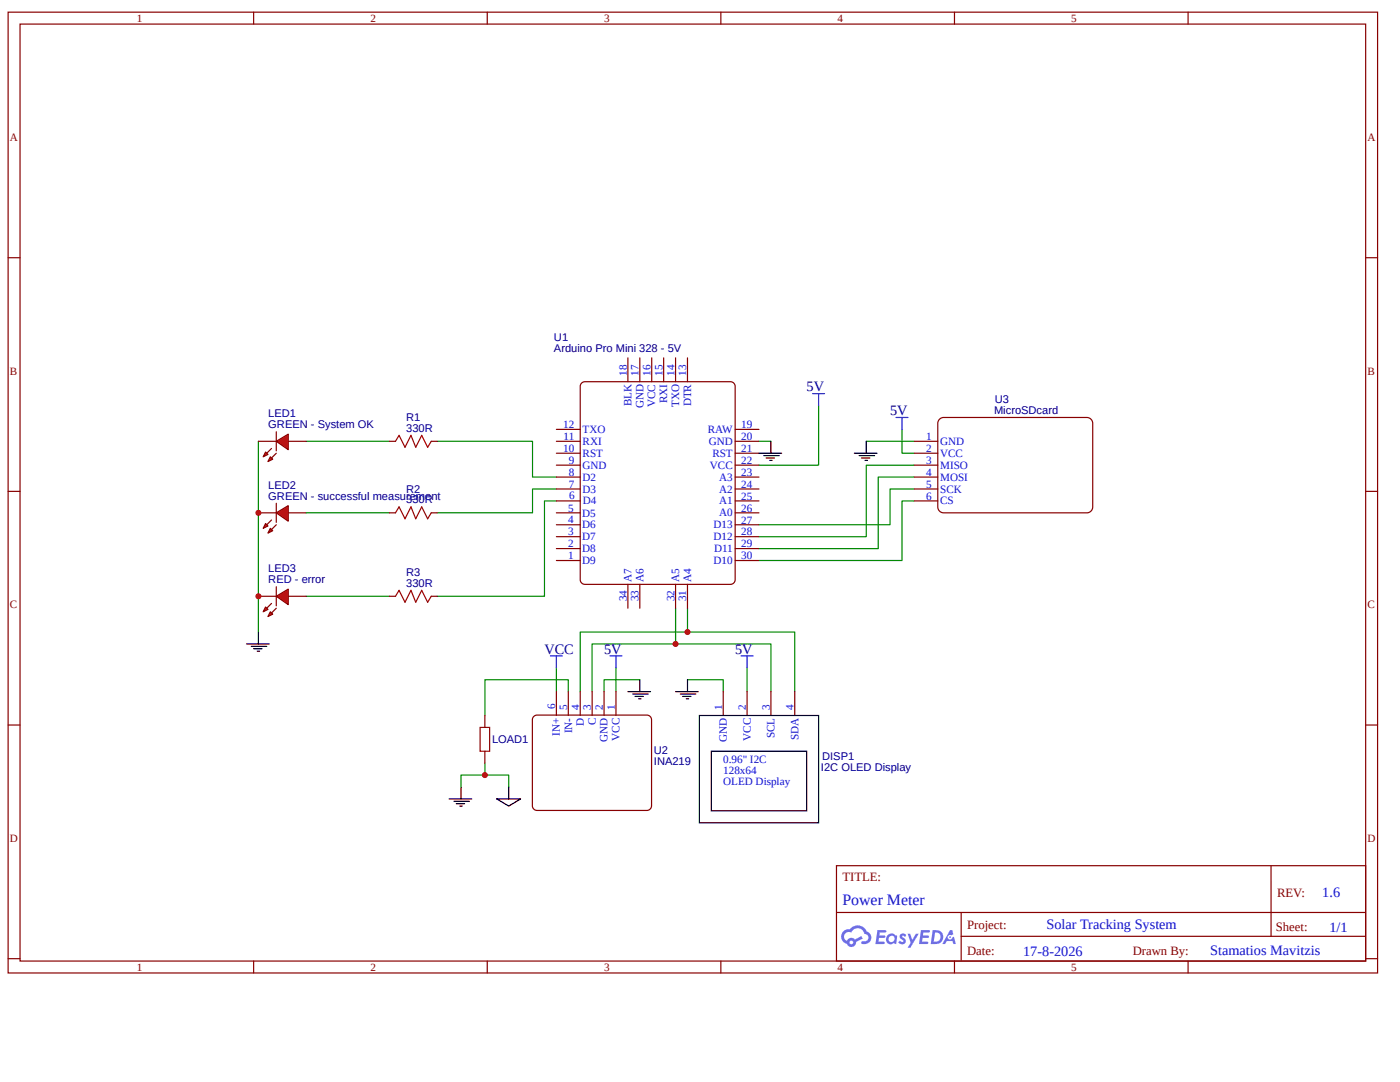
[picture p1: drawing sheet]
<svg xmlns="http://www.w3.org/2000/svg" width="279mm" height="216mm" viewBox="0 0 279 216" stroke-linecap="round" stroke-linejoin="round" font-family="sans-serif">
<g fill="none" stroke="#080" stroke-width=".24">
<path d="M87.3 88.1h19v7.1h4.7M111 100h-2.3v19h-21.4M111 97.6h-4.7v4.7h-19M151.5 88.1h2.4M163.4 80.9v11.9h-11.9M182.4 100h-2.4v11.8h-28.5M182.4 97.6h-4.8v7.1h-26.1M182.4 95.2h-7.1v14.3h-23.8M182.4 92.8h-9.5v14.3h-21.4M134.8 128.5h19.1v9.5M134.8 121.4v7.1h-16.6v9.5M137.2 126.1h21.4v11.9"/>
<path d="M137.2 121.4v4.7h-21.4v11.9"/>
</g>
<path d="M116.1 76.4l.6-.2h29.1a.95 .95 0 0 1 .9 .9v38.6a.95 .95 0 0 1-.9 .9h-29.1a.95 .95 0 0 1-.9-.9v-38.6z" fill="#fff"/>
<path d="M116.1 76.4l.6-.2h29.1a.95 .95 0 0 1 .9 .9v38.6a.95 .95 0 0 1-.9 .9h-29.1a.95 .95 0 0 1-.9-.9v-38.6z" fill="none" stroke="#800000" stroke-width=".24"/>
<g fill="none" stroke="#800" stroke-width=".24">
<path d="M125.3 71.4v4.8M127.7 71.4v4.8M130.1 71.4v4.8M132.4 71.4v4.8M134.8 71.4v4.8M137.2 71.4v4.8M77.7 88.1h1.2M86.1 88.1h1.2M111 100h4.8M111 97.6h4.8M111 95.2h4.8M111 92.8h4.8"/>
<path d="M111 90.4h4.8M111 88.1h4.8M111 85.7h4.8M146.7 100h4.8M146.7 97.6h4.8M146.7 95.2h4.8M146.7 92.8h4.8M146.7 90.4h4.8M146.7 88.1h4.8M146.7 85.7h4.8M77.7 102.3h1.2M77.7 119h1.2"/>
<path d="M86.1 102.3h1.2M86.1 119h1.2M111 111.8h4.8M111 109.5h4.8M111 107.1h4.8M111 104.7h4.8M111 102.3h4.8M125.3 116.6v4.8M127.7 116.6v4.8M134.8 116.6v4.8M137.2 116.6v4.8M146.7 111.8h4.8"/>
<path d="M146.7 109.5h4.8M146.7 107.1h4.8M146.7 104.7h4.8M146.7 102.3h4.8"/>
</g>
<path d="M51.6 88.1v38M61.1 88.1h16.6M61.1 119h16.6M61.1 102.3h16.6M149.1 133.3v4.7M96.8 152.3v2.4" fill="none" stroke="#080" stroke-width=".24"/>
<path d="M78.9 88.1l.7-1.2 1.2 2.3 1.2-2.3 1 2.3 1.2-2.3 1.1 2.3 .8-1.1M78.9 119l.7-1.2 1.2 2.4 1.2-2.4 1 2.4 1.2-2.4 1.1 2.4 .8-1.2M78.9 102.3l.7-1.2 1.2 2.4 1.2-2.4 1 2.4 1.2-2.4 1.1 2.4 .8-1.2" fill="none" stroke="#a00000" stroke-width=".24"/>
<path d="M49.2 128.5h4.5M50.1 129h3.1M50.6 129.4h1.7M51.3 129.9h.5M51.6 126.1v2.4" fill="none" stroke="#000" stroke-width=".24"/>
<path d="M55.1 119l2.4-1.4v3z" fill="#f00"/>
<path d="M55.1 119l2.4-1.4v3zM55.1 117.1v3.8M54.2 120.4l-1 1M55.1 121.4l-.9 .9" fill="none" stroke="#800" stroke-width=".24"/>
<path d="M53.9 122.1l.5 .4-.9 .5z" fill="#f00"/>
<path d="M53.9 122.1l.5 .4-.9 .5z" fill="none" stroke="#800" stroke-width=".24"/>
<path d="M53 121.1l.5 .5-1 .5z" fill="#f00"/>
<path d="M51.6 119h3.5M57.5 119h3.6M53 121.1l.5 .5-1 .5z" fill="none" stroke="#800" stroke-width=".24"/>
<path d="M55.1 102.3l2.4-1.4v3.1z" fill="#f00"/>
<path d="M54.2 103.8l-1 .9M55.1 102.3l2.4-1.4v3.1zM55.1 100.4v3.8M55.1 104.7l-.9 1" fill="none" stroke="#800" stroke-width=".24"/>
<path d="M53.9 105.4l.5 .5-.9 .5z" fill="#f00"/>
<path d="M53.9 105.4l.5 .5-.9 .5z" fill="none" stroke="#800" stroke-width=".24"/>
<path d="M53 104.5l.5 .4-1 .5z" fill="#f00"/>
<path d="M51.6 102.3h3.5M53 104.5l.5 .4-1 .5zM57.5 102.3h3.6" fill="none" stroke="#800" stroke-width=".24"/>
<path d="M55.1 88.1l2.4-1.5v3.1z" fill="#f00"/>
<path d="M54.2 89.5l-1 .9M55.1 88.1l2.4-1.5v3.1zM55.1 86.2v3.8M55.1 90.4l-.9 1" fill="none" stroke="#800" stroke-width=".24"/>
<path d="M53.9 91.2l.5 .4-.9 .5z" fill="#f00"/>
<path d="M53.9 91.2l.5 .4-.9 .5z" fill="none" stroke="#800" stroke-width=".24"/>
<path d="M53 90.2l.5 .5-1 .5z" fill="#f00"/>
<g fill="none" stroke="#800" stroke-width=".24">
<path d="M1.6 2.4h273.3v191.7h-273.3zM4 4.8h268.5v187h-268.5zM50.6 2.4v2.4M97.2 2.4v2.4M143.9 2.4v2.4M190.5 2.4v2.4M237.1 2.4v2.4M1.6 51.4h2.4M272.5 51.4h2.4M1.6 98h2.4M51.6 88.1h3.5M53 90.2l.5 .5-1 .5z"/>
<path d="M57.5 88.1h3.6M272.5 98h2.4M1.6 144.7h2.4M272.5 144.7h2.4M166.9 172.7h105.6v19.1h-105.6zM253.7 172.8v14M1.6 191.3h2.4M50.6 191.8v2.3M97.2 191.8v2.3M143.9 191.8v2.3M167 182.1h105.5M190.5 191.8v2.3"/>
<path d="M191.8 186.8h80.7M191.8 182.1v9.5M237.1 191.8v2.3M272.5 191.3h2.4"/>
</g>
<g fill="#58f">
<path d="M179.7 186.4l.5-.1h.4l.3 .3-.3 .4a.31 .31 0 0 0-.2-.3 .31 .31 0 0 0-.4 .1l.1 .1a.8 .8 0 0 1 .6 .6 .8 .8 0 0 1-.2 .8l-.7 .1-.5-.4 .3-.3 .5 .3 .2-.3a1.11 1.11 0 0 1-.7-1.2z"/>
<path d="M181.1 186.3h.5l.5 1.2 .7-1.2h.6l-1.7 2.8h-.6l.6-1z"/>
<path d="M175.1 185.6l1.7 .1 .1 .1-.2 .3h-1.1l-.1 .6h1l.2 .2-.2 .3h-1.1l-.1 .7h1l.2 .1v.3l-1.8 .1z"/>
<path d="M183.8 185.6l1.7 .1 .1 .1-.2 .3h-1.1l-.1 .6h1l.2 .2-.2 .3-1.1-.1-.1 .8h1l.2 .1v.3l-1.8 .1z"/>
<path d="M189.6 185.6h.4l.3 .8-.4 .2a.46 .46 0 0 0-.7 .2 .46 .46 0 0 0 .3 .7 .46 .46 0 0 0 .6-.4l.3-.2 .4 1.5h-.6l-.1-.6h-1.2l-.3 .6h-.6z"/>
<path d="M186.1 185.6l-.4 2.8h.9a1.42 1.42 0 0 0 1.7-1.4 1.42 1.42 0 0 0-1.7-1.4zM186.6 186.1a.96 .96 0 0 1 1.1 1.1 .96 .96 0 0 1-1.3 .7z"/>
<path d="M177.2 186.5a1.04 1.04 0 0 0-.2 1.5 1.04 1.04 0 0 0 1.4 .2l.5 .2 .2-1.6-.4-.2a.94 .94 0 0 0-1.5-.1zM177.3 187.4a.62 .62 0 0 1 1.2 0 .62 .62 0 0 1-1.2 0z"/>
<path d="M168.3 185.8a1.48 1.48 0 0 0 .7 2.5 .95 .95 0 0 0 1.1 .7 .95 .95 0 0 0 .7-1l1.4-.7-.3-.5-1.3 .6a.96 .96 0 0 0-1.6 .3 .93 .93 0 0 1-.4-1.3 .93 .93 0 0 1 1.3-.3 1.4 1.4 0 0 1 1.4-.9 1.4 1.4 0 0 1 1.3 1.2 .77 .77 0 0 1 .7 .9 .77 .77 0 0 1-1.2 .5l-.2 .1v.3a1.31 1.31 0 0 0 1.8-.6 1.31 1.31 0 0 0-.7-1.7 2.06 2.06 0 0 0-3.5-.5l-.7 .1zM169.5 188.1a.4 .4 0 0 1 .8 0 .4 .4 0 0 1-.8 0z"/>
<circle cx="189.6" cy="187" r=".18"/>
</g>
<g fill="none" stroke="#000" stroke-width=".24">
<path d="M151.5 90.4h4.5M152.4 90.9h3.1M152.9 91.4h1.7M153.6 91.9h.5M153.9 88.1v2.3M170.5 90.4h4.5M171.5 90.9h3M171.9 91.4h1.7M172.6 91.9h.5M172.9 88.1v2.3M125.3 138h4.5M126.3 138.5h3.1"/>
<path d="M126.7 139h1.7M127.4 139.4h.5M127.7 135.6v2.4M134.8 138h4.5M135.8 138.5h3.1M136.3 139h1.6M137 139.4h.4M137.2 135.6v2.4M89.6 159.4h4.5M90.6 159.9h3.1M92 157v2.4M99.1 159.4h4.8l-2.4 1.4z"/>
<path d="M101.5 157v2.4M91.1 160.4h1.6M91.8 160.8h.4"/>
</g>
<path d="M162.2 78.5h2.4M163.4 78.5v2.4M178.8 83.3h2.4M180 83.3v2.4M109.8 130.9h2.4M111 130.9v2.4M121.7 130.9h2.4M122.9 130.9v2.4M147.9 130.9h2.4M149.1 130.9v2.4" fill="none" stroke="#00f" stroke-width=".24"/>
<path d="M172.9 88.1h9.5M180 85.7v4.7h2.4M111 133.3v4.7M113.4 138v-2.4h-16.6v7.2M122.9 133.3v4.7M127.7 135.6h-7.1v2.4M137.2 135.6h7.1v2.4M92 157v-2.3h9.5v2.3" fill="none" stroke="#080" stroke-width=".24"/>
<path d="M95.8 145.1h1.9v4.8h-1.9z" fill="none" stroke="#a00000" stroke-width=".24"/>
<path d="M96.8 142.8v2.3M96.8 149.9v2.4" fill="none" stroke="#800" stroke-width=".24"/>
<path d="M106.5 143l.7-.3h21.9a.95 .95 0 0 1 .9 .9v17.2a.95 .95 0 0 1-.9 .9h-21.9a.95 .95 0 0 1-1-.9v-17.2z" fill="#fff"/>
<path d="M106.5 143l.7-.3h21.9a.95 .95 0 0 1 .9 .9v17.2a.95 .95 0 0 1-.9 .9h-21.9a.95 .95 0 0 1-1-.9v-17.2z" fill="none" stroke="#800000" stroke-width=".24"/>
<g fill="none" stroke="#800" stroke-width=".24">
<path d="M182.4 88.1h4.8M182.4 90.4h4.8M182.4 92.8h4.8M182.4 95.2h4.8M182.4 97.6h4.8M182.4 100h4.8M187.5 83.6l.8-.3h28.6a1.19 1.19 0 0 1 1.2 1.2v16.6a1.19 1.19 0 0 1-1.2 1.2h-28.6a1.19 1.19 0 0 1-1.1-1.2v-16.6zM111 138v4.8M113.4 138v4.8M115.8 138v4.8M118.2 138v4.8M120.6 138v4.8"/>
<path d="M122.9 138v4.8M144.3 138v4.8M149.1 138v4.8M153.9 138v4.8M158.6 138v4.8"/>
</g>
<path d="M139.6 142.8h23.8v21.4h-23.8zM142 149.9h19v11.9h-19z" fill="none" stroke="#000" stroke-width=".24"/>
<g fill="#c00">
<circle cx="134.8" cy="128.5" r=".59"/>
<circle cx="137.2" cy="126.1" r=".59"/>
<circle cx="51.6" cy="119" r=".59"/>
<circle cx="51.6" cy="102.3" r=".59"/>
<circle cx="96.8" cy="154.7" r=".59"/>
</g>
<text font-size="3.2" fill="#00f" x="168.1" y="180.6">Power Meter</text>
<g font-size="2.9" fill="#000080">
<text x="161" y="78.1">5V</text>
<text x="177.6" y="82.8">5V</text>
<text x="108.7" y="130.4">VCC</text>
<text x="120.5" y="130.4">5V</text>
<text x="146.7" y="130.4">5V</text>
</g>
<g font-size="2.9" fill="#00f">
<text x="263.9" y="179">1.6</text>
<text x="208.9" y="185.4">Solar Tracking System</text>
<text x="265.3" y="185.9">1/1</text>
<text x="204.2" y="190.7">17-8-2026</text>
<text x="241.5" y="190.6">Stamatios Mavitzis</text>
</g>
<g font-size="2.5" fill="#800">
<text x="168.1" y="175.8">TITLE:</text>
<text x="254.9" y="179">REV:</text>
<text x="193" y="185.4">Project:</text>
<text x="254.6" y="185.8">Sheet:</text>
<text x="193" y="190.6">Date:</text>
<text x="226.1" y="190.6">Drawn By:</text>
</g>
<g font-size="2.2" fill="#800">
<text x="27.3" y="4.5">1</text>
<text x="73.9" y="4.5">2</text>
<text x="120.5" y="4.5">3</text>
<text x="167.2" y="4.5">4</text>
<text x="213.8" y="4.5">5</text>
<text x="2" y="28.1">A</text>
<text x="272.9" y="28.1">A</text>
<text x="2" y="74.7">B</text>
<text x="272.9" y="74.7">B</text>
<text x="2" y="121.4">C</text>
<text x="272.9" y="121.4">C</text>
<text x="2" y="168">D</text>
<text x="272.9" y="168">D</text>
<text x="27.3" y="193.8">1</text>
<text x="73.9" y="193.8">2</text>
<text x="120.5" y="193.8">3</text>
<text x="167.2" y="193.8">4</text>
<text x="213.8" y="193.8">5</text>
</g>
<g font-size="2.2" fill="#000080">
<text x="110.6" y="70.2">Arduino Pro Mini 328 - 5V</text>
<text x="110.6" y="68.1">U1</text>
<text x="53.6" y="83.3">LED1</text>
<text x="198.4" y="82.6">MicroSDcard</text>
<text x="198.6" y="80.4">U3</text>
<text x="53.6" y="85.4">GREEN - System OK</text>
<text x="81.1" y="86.2">330R</text>
<text x="81.1" y="84">R1</text>
<text x="53.6" y="99.7">GREEN - successful measurement</text>
<text x="53.6" y="97.6">LED2</text>
<text x="81.1" y="100.4">330R</text>
<text x="81.1" y="98.3">R2</text>
<text x="53.6" y="116.4">RED - error</text>
<text x="53.6" y="114.2">LED3</text>
<text x="81.1" y="117.1">330R</text>
<text x="81.1" y="114.9">R3</text>
<text x="98.2" y="148.3">LOAD1</text>
<text x="130.5" y="152.6">INA219</text>
<text x="130.5" y="150.4">U2</text>
<text x="163.8" y="153.8">I2C OLED Display</text>
<text x="164.1" y="151.7">DISP1</text>
</g>
<g font-size="2.2" fill="#00f">
<text x="125.1" y="75" transform="rotate(-90 125.1 75)">18</text>
<text x="127.5" y="75" transform="rotate(-90 127.5 75)">17</text>
<text x="129.8" y="75" transform="rotate(-90 129.8 75)">16</text>
<text x="132.2" y="75" transform="rotate(-90 132.2 75)">15</text>
<text x="134.6" y="75" transform="rotate(-90 134.6 75)">14</text>
<text x="137" y="75" transform="rotate(-90 137 75)">13</text>
<text x="126" y="81.1" transform="rotate(-90 126 81.1)">BLK</text>
<text x="128.4" y="81.4" transform="rotate(-90 128.4 81.4)">GND</text>
<text x="130.8" y="81.2" transform="rotate(-90 130.8 81.2)">VCC</text>
<text x="133.2" y="80.5" transform="rotate(-90 133.2 80.5)">RXI</text>
<text x="135.5" y="81.2" transform="rotate(-90 135.5 81.2)">TXO</text>
<text x="137.9" y="81.1" transform="rotate(-90 137.9 81.1)">DTR</text>
<text x="112.4" y="85.4">12</text>
<text x="112.5" y="87.8">11</text>
<text x="116.3" y="88.8">RXI</text>
<text x="116.3" y="86.4">TXO</text>
<text x="141.2" y="86.4">RAW</text>
<text x="141.4" y="88.8">GND</text>
<text x="147.9" y="85.4">19</text>
<text x="147.9" y="87.8">20</text>
<text x="184.9" y="87.8">1</text>
<text x="187.6" y="88.8">GND</text>
<text x="112.4" y="90.2">10</text>
<text x="113.5" y="95">8</text>
<text x="113.5" y="92.6">9</text>
<text x="116.3" y="95.9">D2</text>
<text x="116.3" y="93.5">GND</text>
<text x="116.3" y="91.2">RST</text>
<text x="141.7" y="93.5">VCC</text>
<text x="142.2" y="91.2">RST</text>
<text x="143.5" y="95.9">A3</text>
<text x="147.9" y="90.2">21</text>
<text x="147.9" y="92.6">22</text>
<text x="147.9" y="95">23</text>
<text x="184.9" y="90.2">2</text>
<text x="184.9" y="92.6">3</text>
<text x="184.9" y="95">4</text>
<text x="187.6" y="91.2">VCC</text>
<text x="187.6" y="93.5">MISO</text>
<text x="187.6" y="95.9">MOSI</text>
<text x="113.5" y="97.3">7</text>
<text x="113.6" y="99.7">6</text>
<text x="116.3" y="98.3">D3</text>
<text x="116.3" y="100.6">D4</text>
<text x="143.5" y="98.3">A2</text>
<text x="143.5" y="100.7">A1</text>
<text x="147.9" y="97.3">24</text>
<text x="147.9" y="99.7">25</text>
<text x="184.9" y="97.3">5</text>
<text x="184.9" y="99.7">6</text>
<text x="187.6" y="98.3">SCK</text>
<text x="187.6" y="100.7">CS</text>
<text x="113.4" y="106.8">3</text>
<text x="113.4" y="104.5">4</text>
<text x="113.4" y="102.1">5</text>
<text x="116.2" y="107.8">D7</text>
<text x="116.2" y="105.4">D6</text>
<text x="116.2" y="103.1">D5</text>
<text x="142.4" y="105.4">D13</text>
<text x="142.4" y="107.8">D12</text>
<text x="143.5" y="103">A0</text>
<text x="147.9" y="102.1">26</text>
<text x="147.9" y="104.5">27</text>
<text x="147.9" y="106.9">28</text>
<text x="113.4" y="111.6">1</text>
<text x="113.4" y="109.2">2</text>
<text x="116.2" y="112.5">D9</text>
<text x="116.2" y="110.2">D8</text>
<text x="142.4" y="112.6">D10</text>
<text x="142.5" y="110.2">D11</text>
<text x="147.9" y="109.2">29</text>
<text x="147.9" y="111.6">30</text>
<text x="126" y="116.1" transform="rotate(-90 126 116.1)">A7</text>
<text x="128.4" y="116.1" transform="rotate(-90 128.4 116.1)">A6</text>
<text x="135.5" y="116.1" transform="rotate(-90 135.5 116.1)">A5</text>
<text x="137.9" y="116.1" transform="rotate(-90 137.9 116.1)">A4</text>
<text x="125.1" y="120" transform="rotate(-90 125.1 120)">34</text>
<text x="127.5" y="120" transform="rotate(-90 127.5 120)">33</text>
<text x="134.6" y="120" transform="rotate(-90 134.6 120)">32</text>
<text x="137" y="120" transform="rotate(-90 137 120)">31</text>
<text x="110.8" y="141.5" transform="rotate(-90 110.8 141.5)">6</text>
<text x="113.2" y="141.6" transform="rotate(-90 113.2 141.6)">5</text>
<text x="115.6" y="141.6" transform="rotate(-90 115.6 141.6)">4</text>
<text x="117.9" y="141.6" transform="rotate(-90 117.9 141.6)">3</text>
<text x="120.3" y="141.6" transform="rotate(-90 120.3 141.6)">2</text>
<text x="122.7" y="141.6" transform="rotate(-90 122.7 141.6)">1</text>
<text x="144.1" y="141.6" transform="rotate(-90 144.1 141.6)">1</text>
<text x="148.9" y="141.6" transform="rotate(-90 148.9 141.6)">2</text>
<text x="153.6" y="141.6" transform="rotate(-90 153.6 141.6)">3</text>
<text x="158.4" y="141.6" transform="rotate(-90 158.4 141.6)">4</text>
<text x="111.7" y="146.8" transform="rotate(-90 111.7 146.8)">IN+</text>
<text x="114.2" y="146.3" transform="rotate(-90 114.2 146.3)">IN-</text>
<text x="116.5" y="144.8" transform="rotate(-90 116.5 144.8)">D</text>
<text x="118.9" y="144.7" transform="rotate(-90 118.9 144.7)">C</text>
<text x="121.3" y="148.1" transform="rotate(-90 121.3 148.1)">GND</text>
<text x="123.6" y="147.8" transform="rotate(-90 123.6 147.8)">VCC</text>
<text x="145.1" y="148.1" transform="rotate(-90 145.1 148.1)">GND</text>
<text x="149.8" y="147.8" transform="rotate(-90 149.8 147.8)">VCC</text>
<text x="154.6" y="147.3" transform="rotate(-90 154.6 147.3)">SCL</text>
<text x="159.3" y="147.7" transform="rotate(-90 159.3 147.7)">SDA</text>
<text x="144.3" y="152.3">0.96&quot; I2C</text>
<text x="144.3" y="154.5">128x64</text>
<text x="144.3" y="156.7">OLED Display</text>
</g>
</svg>
